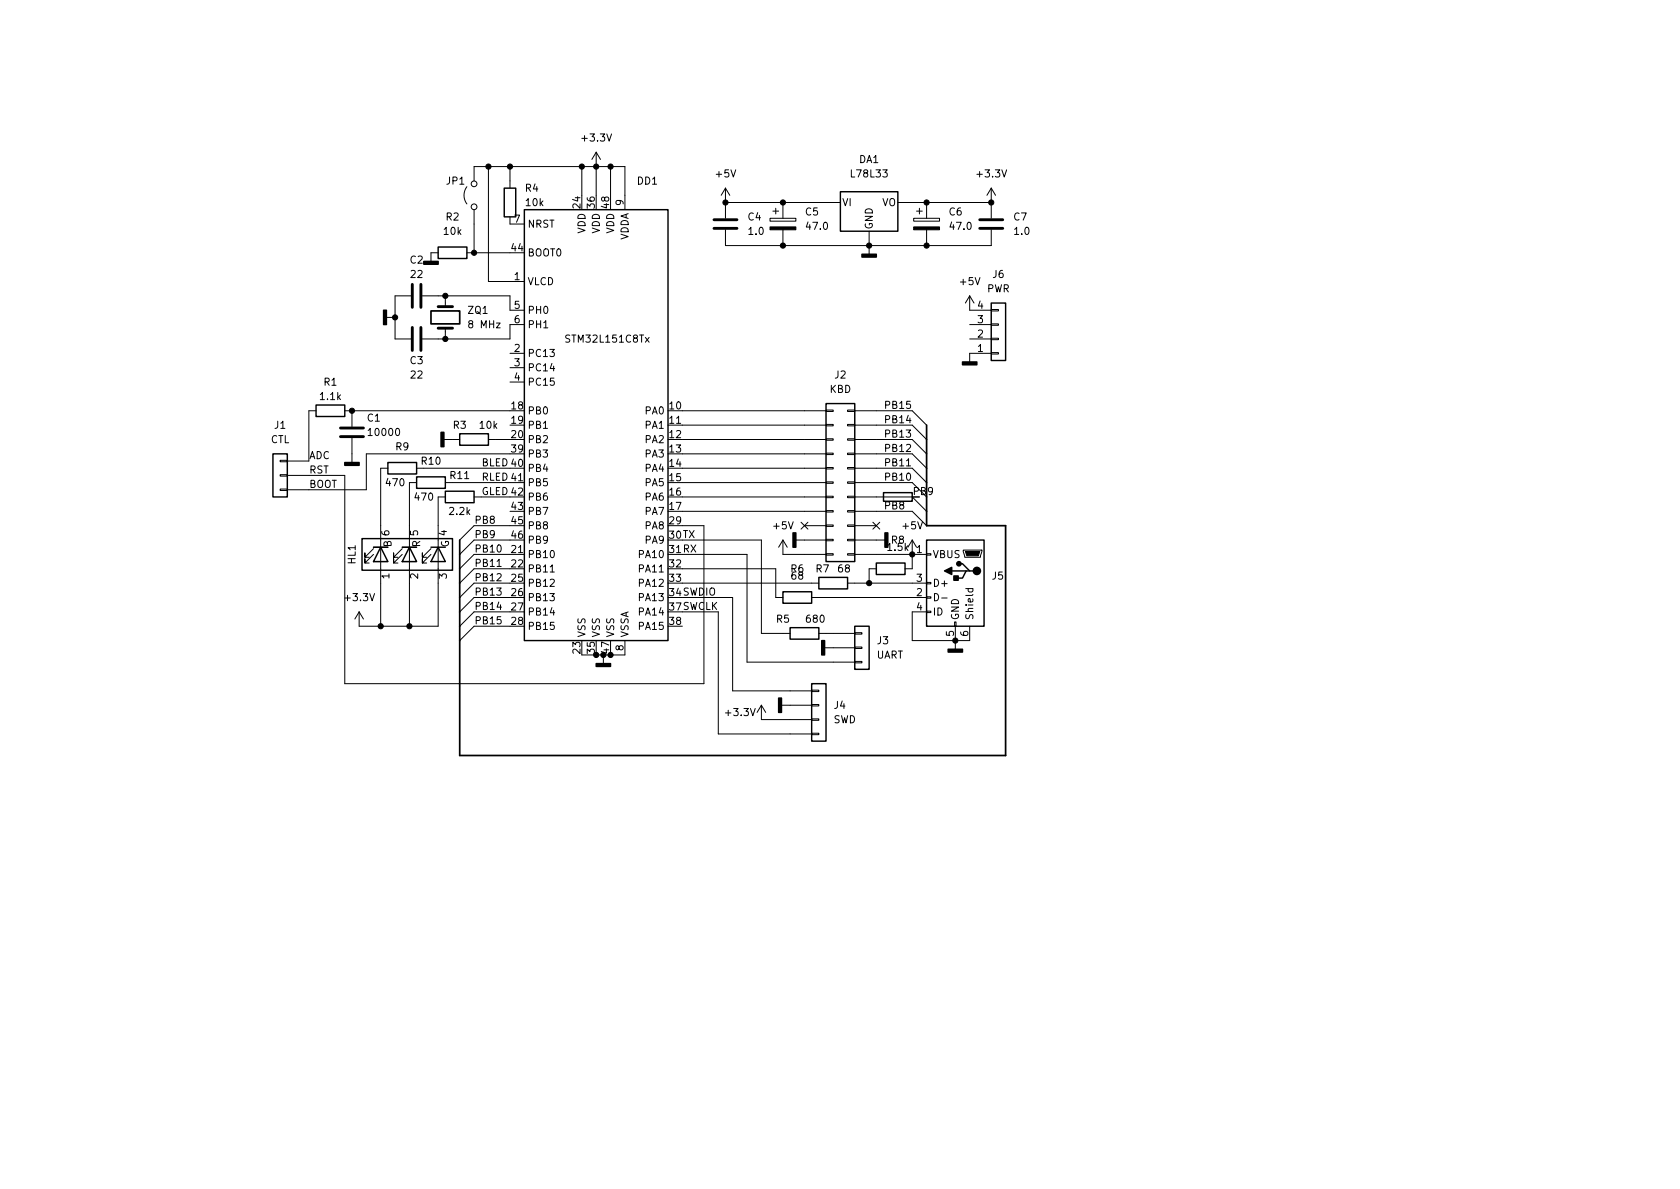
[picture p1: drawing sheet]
<svg xmlns="http://www.w3.org/2000/svg" width="297mm" height="210mm" viewBox="0 0 297 210" stroke-linecap="round" stroke-linejoin="round" font-family="sans-serif">
<g fill="none" stroke="#000" stroke-width=".18">
<path d="M82.6 33a2.54 2.54 0 0 0 0 3.1M83.8 32v-2.5h26.7v7.6M83.8 37.1v7.6M86.4 29.5v20.3h6.3M90.2 38.3v1.3h2.5M90.2 29.5v3.8M102.9 29.5v5M105.4 26.9l-.8 1.3M105.4 26.9v7.6M105.4 26.9l.8 1.3M107.9 29.5v5M128.3 35.8h20.3"/>
<path d="M128.3 33.3v5.3M128.3 33.3l-.8 1.2M128.3 33.3l.7 1.2M136.1 38.6h4.6v.5h-4.6zM136.7 37.3h1M137.2 36.8v1M138.4 35.8v2.8M158.7 35.8h16.6M161.5 38.6h4.6v.5h-4.6zM162.1 37.3h1M162.6 36.8v1M163.8 35.8v2.8"/>
<path d="M175.3 33.3l-.8 1.2M175.3 33.3v5.3M175.3 33.3l.7 1.2M68.3 56.1h1.5M72.6 52.3h-2.8v7.6h2.8M74.7 52.3h15.5v2.6h2.5M77.5 44.7h-1.3v1.5M78.7 52.3v1.9M78.7 58v1.9M82.5 44.7h7.7M92.7 57.4h-2.5v2.5h-15.5M128.3 40.6v2.8h47v-2.8"/>
<path d="M138.4 40.6v2.8M153.7 40.9v4.1M163.8 40.6v2.8M171.4 59.9h3.9M171.4 57.4h3.9M171.4 52.3v2.6h3.9M171.4 52.3l-.7 1.3M171.4 52.3l.8 1.3M175.3 54.7h1.2v.3h-1.2zM175.3 57.3h1.2v.2h-1.2zM175.3 59.8h1.2v.3h-1.2zM55.9 72.6h-1.3v8.9h-3.8"/>
<path d="M61 72.6h29.2M62.2 72.6v2.8M62.2 77.5v4.3M78.5 77.7h2.8M86.4 77.7h3.8M90.2 62.5h2.5M90.2 65h2.5M90.2 67.6h2.5M118.1 75.2h27.9M120.6 72.6h25.4M120.6 77.7h25.4M146 77.6h1.3v.2h-1.3z"/>
<path d="M146 75.1h1.3v.2h-1.3zM146 72.5h1.3v.3h-1.3zM149.9 77.6h1.2v.2h-1.2zM149.9 75.1h1.2v.2h-1.2zM149.9 72.5h1.2v.3h-1.2zM151.1 72.6h10.2l2.5 2.6M151.1 75.2h10.2l2.5 2.5M151.1 77.7h10.2l2.5 2.6M175.3 62.4h1.2v.2h-1.2zM175.3 62.5h-3.9v1.5M49.5 81.4h1.3v.3h-1.3zM49.5 83.9h1.3v.3h-1.3z"/>
<path d="M49.5 86.5h1.3v.2h-1.3zM50.8 84.1h10.2v36.8h63.5v-27.9h-3.9M66 99.3h2.6zM66 99.3h.1M66 96.8h2.6M66 98l-1.5 1.6v-.8v.8h.8M66 97l-1.5 1.5v-.7v.7h.8M68.6 82.8h-1.3v27.9M71.1 99.3h2.6zM71.1 99.3h.1M71.1 96.8h2.6M71.1 98l-1.5 1.6v-.8v.8h.8"/>
<path d="M71.1 97l-1.5 1.5v-.7v.7h.8M73.7 85.3h-1.3v25.4M73.7 82.8h16.5M76.2 98l-1.5 1.6v-.8v.8h.7M76.2 97l-1.5 1.5v-.7v.7h.7M77.5 96.8v13.9h-14v-2.5M78.7 87.9h-1.2v7.6M78.7 85.3h14M83.8 87.9h6.4M90.2 95.5h-6.4l-2.5 2.5M90.2 93h-6.4l-2.5 2.5M90.2 80.3h-25.4v6.3h-14"/>
<path d="M92.7 98h-8.9l-2.5 2.6M120.6 87.9h25.4M120.6 95.5h14v16.5h5.1M120.6 98h11.5v19.1h19M120.6 82.8h25.4M120.6 85.3h25.4M120.6 90.4h25.4M120.6 80.3h25.4M138.4 95.5v2.5h7.6M138.4 95.5l-.7 1.3M138.4 95.5l.8 1.3M140.7 95.5h5.3"/>
<path d="M141.6 92.3l1.2 1.3M142.2 93h3.8M142.8 92.3l-1.2 1.3M146 97.9h1.3v.3h-1.3zM146 95.4h1.3v.2h-1.3zM146 92.8h1.3v.3h-1.3zM146 90.3h1.3v.2h-1.3zM146 87.8h1.3v.2h-1.3zM146 85.2h1.3v.3h-1.3zM146 82.7h1.3v.2h-1.3zM146 80.1h1.3v.3h-1.3zM149.9 97.9h1.2v.3h-1.2z"/>
<path d="M149.9 95.4h1.2v.2h-1.2zM149.9 92.8h1.2v.3h-1.2zM149.9 90.3h1.2v.2h-1.2zM149.9 87.8h1.2v.2h-1.2zM149.9 85.2h1.2v.3h-1.2zM149.9 82.7h1.2v.2h-1.2zM149.9 80.1h1.2v.3h-1.2zM151.1 87.9h10.2l2.5 2.5M151.1 98h12.7M151.1 95.5h5.4M151.1 82.8h10.2l2.5 2.5M151.1 85.3h10.2l2.5 2.6"/>
<path d="M151.1 90.4h10.2l2.5 2.6M151.1 93h3.8M151.1 80.3h10.2l2.5 2.5M154.3 92.3l1.2 1.3M155.5 92.3l-1.2 1.3M160.3 82.4h.7M161.3 95.5v5.1h-1.3M161.3 95.5l-.8 1.3M161.3 95.5l.8 1.3M163.8 97.9h.8v.3h-.8zM170.3 97.3h3.3v.2l-.2 1h-2.8zM63.5 108.2l-.8 1.3"/>
<path d="M63.5 108.2l.8 1.3M87.9 100.2h.7M90.2 105.7h-6.4l-2.5 2.5M90.2 103.1h-6.4l-2.5 2.6M90.2 108.2h-6.4l-2.5 2.5M90.2 100.6h-6.4l-2.5 2.5M90.2 110.7h-6.4l-2.5 2.6M97.3 101.2h.7M102.9 115.8h3.8v1.5M110.5 113.3v2.5h-2.6M120.6 100.6h16.6v5.1h1.2M120.6 105.7h8.9v16.5h14"/>
<path d="M120.6 108.2h6.4v21.6h16.5M120.6 103.1h24.2M143.5 105.7h20.3M144.8 112h6.3M145.8 114.5h5.3M149.9 103.1h13.9M151.1 117h1.3v.2h-1.3zM151.1 114.4h1.3v.3h-1.3zM151.1 111.9h1.3v.2h-1.3zM154.9 100.6h-1.2v2.5M163.8 108.1h.8v.2h-.8zM163.8 105.5h.8v.3h-.8z"/>
<path d="M163.8 103h.8v.2h-.8zM163.8 108.2h-2.5v5.1h10.1v-2.6M165.2 105a.64 .64 0 0 1 .8 .6 .64 .64 0 0 1-.8 .6zM166.5 105.7h1M168.8 110h.2v.7h-.2zM168.9 110.7v4.1M170.8 104.1h1.2M171.2 104.1v.3l.2 .3 .6-.1v-.5M134.6 124.7v2.5h8.9M134.6 124.7l-.7 1.3M134.6 124.7l.8 1.3M138.2 124.7h5.3"/>
<path d="M143.5 129.7h1.3v.2h-1.3zM143.5 127.1h1.3v.3h-1.3zM143.5 124.6h1.3v.2h-1.3zM143.5 122h1.3v.3h-1.3z"/>
<circle cx="83.8" cy="36.6" r=".51"/>
<circle cx="83.8" cy="32.5" r=".51"/>
</g>
<g fill="none" stroke="#000" stroke-width=".25">
<path d="M89.2 33.3h2v5h-2zM92.7 37.1h25.4v76.2h-25.4zM148.6 33.9h10.1v7h-10.1zM77.5 43.7h5v2h-5zM175.3 53.6h2.5v10.1h-2.5zM55.9 71.6h5.1v2.1h-5.1zM81.3 76.7h5.1v2h-5.1zM146 71.4h5.1v27.9h-5.1zM48.3 80.3h2.5v7.6h-2.5zM64 95.2h16v5.6h-16zM66 96.8h2.6M67.3 96.8l1.3 2.5h-2.6z"/>
<path d="M68.6 81.8h5.1v2h-5.1zM71.1 96.8h2.6M72.4 96.8l1.3 2.5h-2.6zM73.7 84.3h5v2.1h-5zM76.2 96.8h2.5M77.5 96.8l1.2 2.5h-2.5zM78.7 86.9h5.1v2h-5.1zM154.9 99.6h5.1v2h-5.1zM156.2 87.1h5.1v1.5h-5.1zM163.8 95.5h10.2v15.2h-10.2zM169.5 99.7h.7l1.2 1.3h.7M138.4 104.6h5.1v2.1h-5.1z"/>
<path d="M139.7 111h5.1v2h-5.1zM144.8 102.1h5.1v2h-5.1zM151.1 110.7h2.6v7.7h-2.6zM168.3 101h2.5M171.4 101h-.6l-.6 1.2h-1.3M143.5 120.9h2.5v10.2h-2.5z"/>
</g>
<g fill="#000" stroke="#000" stroke-width=".25">
<path d="M67.8 54.9h.5v2.5h-.5zM74.9 46.2h2.6v.5h-2.6zM152.4 45h2.5v.5h-2.5zM78 76.4h.5v2.6h-.5zM170.2 64h2.5v.5h-2.5zM61 81.8h2.5v.5h-2.5zM140.2 94.2h.5v2.6h-.5zM156.5 94.2h.5v2.6h-.5zM105.4 117.3h2.5v.6h-2.5zM145.3 113.3h.5v2.5h-.5zM167.6 114.8h2.6v.5h-2.6zM167 101l1.3-.7v1.3z"/>
<path d="M168.7 101.8h.7v.8h-.7zM137.7 123.4h.5v2.6h-.5z"/>
<circle cx="169.5" cy="99.7" r=".38"/>
<circle cx="172.7" cy="101" r=".63"/>
</g>
<g fill="#000" stroke="#000" stroke-width=".18">
<path d="M136.1 40.1h4.6v.5h-4.6zM161.5 40.1h4.6v.5h-4.6zM170.7 97.5h2.5l-.2 .8h-2.1z"/>
<circle cx="86.4" cy="29.5" r=".46"/>
<circle cx="90.2" cy="29.5" r=".46"/>
<circle cx="102.9" cy="29.5" r=".46"/>
<circle cx="105.4" cy="29.5" r=".46"/>
<circle cx="107.9" cy="29.5" r=".46"/>
<circle cx="128.3" cy="35.8" r=".46"/>
<circle cx="138.4" cy="35.8" r=".46"/>
<circle cx="163.8" cy="35.8" r=".46"/>
<circle cx="175.3" cy="35.8" r=".46"/>
<circle cx="69.8" cy="56.1" r=".46"/>
<circle cx="78.7" cy="52.3" r=".46"/>
<circle cx="78.7" cy="59.9" r=".46"/>
<circle cx="83.8" cy="44.7" r=".46"/>
<circle cx="138.4" cy="43.4" r=".46"/>
<circle cx="153.7" cy="43.4" r=".46"/>
<circle cx="163.8" cy="43.4" r=".46"/>
<circle cx="62.2" cy="72.6" r=".46"/>
<circle cx="161.3" cy="98" r=".46"/>
<circle cx="67.3" cy="110.7" r=".46"/>
<circle cx="72.4" cy="110.7" r=".46"/>
<circle cx="105.4" cy="115.8" r=".46"/>
<circle cx="106.7" cy="115.8" r=".46"/>
<circle cx="107.9" cy="115.8" r=".46"/>
<circle cx="153.7" cy="103.1" r=".46"/>
<circle cx="168.9" cy="113.3" r=".46"/>
</g>
<path d="M126.2 38.9h4.1M173.2 38.9h4.1M72.9 50.3v4.1M72.9 57.9v4.1M74.4 50.3v4.1M74.4 57.9v4.1M77.5 58h2.5M77.5 54.2h2.5M126.2 40.4h4.1M173.2 40.4h4.1M60.2 75.7h4.1M60.2 77.2h4.1" fill="none" stroke="#000" stroke-width=".51"/>
<path d="M76.2 55h5.1v2.3h-5.1zM163.8 75.2v17.8h14v40.6h-96.5v-38.1" fill="none" stroke="#000" stroke-width=".3"/>
<g font-size="1.8">
<text x="103.1" y="25">+3.3V</text>
<text x="151.9" y="28.8">DA1</text>
<text x="79" y="32.6">JP1</text>
<text x="92.9" y="33.9">R4</text>
<text x="112.7" y="32.6">DD1</text>
<text x="126.7" y="31.4">+5V</text>
<text x="150.6" y="31.4">L78L33</text>
<text x="172.9" y="31.4">+3.3V</text>
<text x="78.5" y="41.5">10k</text>
<text x="78.9" y="39">R2</text>
<text x="90.9" y="39.4">7</text>
<text x="93" y="36.4">10k</text>
<text x="93.2" y="40.3">NRST</text>
<text x="102.6" y="36.8" transform="rotate(-90 102.6 36.8)">24</text>
<text x="103.5" y="41.3" transform="rotate(-90 103.5 41.3)">VDD</text>
<text x="105.2" y="36.8" transform="rotate(-90 105.2 36.8)">36</text>
<text x="106" y="41.3" transform="rotate(-90 106 41.3)">VDD</text>
<text x="107.7" y="36.8" transform="rotate(-90 107.7 36.8)">48</text>
<text x="108.6" y="41.3" transform="rotate(-90 108.6 41.3)">VDD</text>
<text x="110.2" y="36.3" transform="rotate(-90 110.2 36.3)">9</text>
<text x="132.3" y="39">C4</text>
<text x="132.4" y="41.5">1.0</text>
<text x="142.4" y="38.1">C5</text>
<text x="142.7" y="40.6">47.0</text>
<text x="148.8" y="36.4">VI</text>
<text x="154.3" y="40.6" transform="rotate(-90 154.3 40.6)">GND</text>
<text x="155.9" y="36.4">VO</text>
<text x="167.8" y="38.1">C6</text>
<text x="168.1" y="40.6">47.0</text>
<text x="179.3" y="39">C7</text>
<text x="179.4" y="41.5">1.0</text>
<text x="72.5" y="46.6">C2</text>
<text x="90.5" y="44.4">44</text>
<text x="93.2" y="45.3">BOOT0</text>
<text x="111.1" y="42.6" transform="rotate(-90 111.1 42.6)">VDDA</text>
<text x="72.7" y="49.1">22</text>
<text x="90.9" y="49.5">1</text>
<text x="93.2" y="50.4">VLCD</text>
<text x="169.9" y="50.4">+5V</text>
<text x="174.5" y="51.7">PWR</text>
<text x="175.5" y="49.1">J6</text>
<text x="82.8" y="55.5">ZQ1</text>
<text x="83.1" y="58">8 MHz</text>
<text x="90.9" y="54.6">5</text>
<text x="90.9" y="57.1">6</text>
<text x="93.2" y="55.5">PH0</text>
<text x="93.2" y="58">PH1</text>
<text x="172.9" y="59.7">2</text>
<text x="172.9" y="57.1">3</text>
<text x="172.9" y="54.6">4</text>
<text x="72.5" y="64.4">C3</text>
<text x="90.9" y="62.2">2</text>
<text x="90.9" y="64.8">3</text>
<text x="93.2" y="63.1">PC13</text>
<text x="93.2" y="65.7">PC14</text>
<text x="100.3" y="60.6">STM32L151C8Tx</text>
<text x="172.9" y="62.2">1</text>
<text x="56.7" y="70.7">1.1k</text>
<text x="57.3" y="68.2">R1</text>
<text x="72.7" y="66.9">22</text>
<text x="90.9" y="67.3">4</text>
<text x="93.2" y="68.2">PC15</text>
<text x="146.7" y="69.5">KBD</text>
<text x="147.6" y="66.9">J2</text>
<text x="48.5" y="75.8">J1</text>
<text x="65" y="74.5">C1</text>
<text x="65.4" y="77.1">10000</text>
<text x="80.1" y="75.8">R3</text>
<text x="84.9" y="75.8">10k</text>
<text x="90.5" y="72.4">18</text>
<text x="90.5" y="74.9">19</text>
<text x="90.5" y="77.5">20</text>
<text x="93.2" y="73.3">PB0</text>
<text x="93.2" y="75.8">PB1</text>
<text x="114.2" y="73.3">PA0</text>
<text x="114.2" y="75.8">PA1</text>
<text x="118.4" y="72.4">10</text>
<text x="118.4" y="74.9">11</text>
<text x="118.4" y="77.5">12</text>
<text x="156.2" y="72.3">PB15</text>
<text x="156.2" y="74.8">PB14</text>
<text x="156.2" y="77.4">PB13</text>
<text x="47.8" y="78.4">CTL</text>
<text x="54.6" y="83.7">RST</text>
<text x="54.6" y="81.2">ADC</text>
<text x="70" y="79.6">R9</text>
<text x="74.6" y="82.2">R10</text>
<text x="85.1" y="82.4">BLED 40</text>
<text x="90.5" y="80">39</text>
<text x="93.2" y="78.4">PB2</text>
<text x="93.2" y="80.9">PB3</text>
<text x="93.2" y="83.4">PB4</text>
<text x="114.2" y="78.4">PA2</text>
<text x="114.2" y="80.9">PA3</text>
<text x="114.2" y="83.4">PA4</text>
<text x="118.4" y="80">13</text>
<text x="118.4" y="82.5">14</text>
<text x="156.2" y="79.9">PB12</text>
<text x="156.2" y="82.4">PB11</text>
<text x="54.6" y="86.3">BOOT</text>
<text x="68.4" y="86">470</text>
<text x="73.5" y="88.5">470</text>
<text x="79.7" y="84.7">R11</text>
<text x="85.1" y="85">RLED 41</text>
<text x="85.1" y="87.5">GLED 42</text>
<text x="93.2" y="86">PB5</text>
<text x="93.2" y="88.5">PB6</text>
<text x="114.2" y="86">PA5</text>
<text x="114.2" y="88.5">PA6</text>
<text x="118.4" y="85.1">15</text>
<text x="118.4" y="87.6">16</text>
<text x="156.2" y="85">PB10</text>
<text x="161.3" y="87.5">PB9</text>
<text x="68.8" y="94.7" transform="rotate(-90 68.8 94.7)">6</text>
<text x="73.9" y="94.7" transform="rotate(-90 73.9 94.7)">5</text>
<text x="79" y="94.7" transform="rotate(-90 79 94.7)">4</text>
<text x="79.6" y="91.1">2.2k</text>
<text x="83.8" y="95.1">PB9</text>
<text x="83.8" y="92.6">PB8</text>
<text x="90.5" y="90.2">43</text>
<text x="90.5" y="92.7">45</text>
<text x="90.5" y="95.2">46</text>
<text x="93.2" y="91.1">PB7</text>
<text x="93.2" y="93.6">PB8</text>
<text x="114.2" y="91.1">PA7</text>
<text x="114.2" y="93.6">PA8</text>
<text x="118.4" y="90.2">17</text>
<text x="118.4" y="92.7">29</text>
<text x="118.4" y="95.2">30TX</text>
<text x="136.8" y="93.6">+5V</text>
<text x="156.2" y="90.1">PB8</text>
<text x="159.7" y="93.6">+5V</text>
<text x="62.9" y="99.7" transform="rotate(-90 62.9 99.7)">HL1</text>
<text x="69.2" y="96.8" transform="rotate(-90 69.2 96.8)">B</text>
<text x="74.3" y="96.8" transform="rotate(-90 74.3 96.8)">R</text>
<text x="79.4" y="96.8" transform="rotate(-90 79.4 96.8)">G</text>
<text x="83.8" y="100.2">PB11</text>
<text x="83.8" y="97.7">PB10</text>
<text x="90.5" y="97.8">21</text>
<text x="90.5" y="100.3">22</text>
<text x="93.2" y="98.7">PB10</text>
<text x="93.2" y="101.2">PB11</text>
<text x="93.2" y="96.1">PB9</text>
<text x="113.2" y="98.7">PA10</text>
<text x="113.2" y="101.2">PA11</text>
<text x="114.2" y="96.1">PA9</text>
<text x="118.4" y="97.8">31RX</text>
<text x="118.4" y="100.3">32</text>
<text x="139.8" y="101.2">R6</text>
<text x="144.3" y="101.2">R7</text>
<text x="148.2" y="101.2">68</text>
<text x="157" y="97.4">1.5k</text>
<text x="157.6" y="96.1">R8</text>
<text x="162.1" y="97.8">1</text>
<text x="164.8" y="98.7">VBUS</text>
<text x="61.2" y="106.3">+3.3V</text>
<text x="68.8" y="102.3" transform="rotate(-90 68.8 102.3)">1</text>
<text x="73.9" y="102.3" transform="rotate(-90 73.9 102.3)">2</text>
<text x="79" y="102.3" transform="rotate(-90 79 102.3)">3</text>
<text x="83.8" y="105.3">PB13</text>
<text x="83.8" y="107.8">PB14</text>
<text x="83.8" y="102.8">PB12</text>
<text x="90.5" y="102.9">25</text>
<text x="90.5" y="105.4">26</text>
<text x="90.5" y="107.9">27</text>
<text x="93.2" y="103.8">PB12</text>
<text x="93.2" y="106.3">PB13</text>
<text x="113.2" y="103.8">PA12</text>
<text x="113.2" y="106.3">PA13</text>
<text x="118.4" y="102.9">33</text>
<text x="118.4" y="105.4">34SWDIO</text>
<text x="118.4" y="107.9">37SWCLK</text>
<text x="140" y="102.5">68</text>
<text x="162.1" y="105.4">2</text>
<text x="162.1" y="102.9">3</text>
<text x="162.1" y="107.9">4</text>
<text x="164.8" y="103.8">D+</text>
<text x="175.4" y="102.5">J5</text>
<text x="83.8" y="110.4">PB15</text>
<text x="90.5" y="110.5">28</text>
<text x="93.2" y="108.8">PB14</text>
<text x="93.2" y="111.4">PB15</text>
<text x="103.5" y="112.8" transform="rotate(-90 103.5 112.8)">VSS</text>
<text x="106" y="112.8" transform="rotate(-90 106 112.8)">VSS</text>
<text x="108.6" y="112.8" transform="rotate(-90 108.6 112.8)">VSS</text>
<text x="111.1" y="112.8" transform="rotate(-90 111.1 112.8)">VSSA</text>
<text x="113.2" y="108.8">PA14</text>
<text x="113.2" y="111.4">PA15</text>
<text x="118.4" y="110.5">38</text>
<text x="137.3" y="110.1">R5</text>
<text x="142.7" y="110.1">680</text>
<text x="155.1" y="113.9">J3</text>
<text x="164.8" y="108.8">ID</text>
<text x="168.7" y="112.5" transform="rotate(-90 168.7 112.5)">5</text>
<text x="169.5" y="109.7" transform="rotate(-90 169.5 109.7)">GND</text>
<text x="171.2" y="112.5" transform="rotate(-90 171.2 112.5)">6</text>
<text x="172.1" y="109.7" transform="rotate(-90 172.1 109.7)">Shield</text>
<text x="102.6" y="115.5" transform="rotate(-90 102.6 115.5)">23</text>
<text x="105.2" y="115.5" transform="rotate(-90 105.2 115.5)">35</text>
<text x="107.7" y="115.5" transform="rotate(-90 107.7 115.5)">47</text>
<text x="110.2" y="115" transform="rotate(-90 110.2 115)">8</text>
<text x="154.9" y="116.5">UART</text>
<text x="147.5" y="125.3">J4</text>
<text x="128.5" y="126.6">+3.3V</text>
<text x="147.3" y="127.9">SWD</text>
</g>
</svg>
